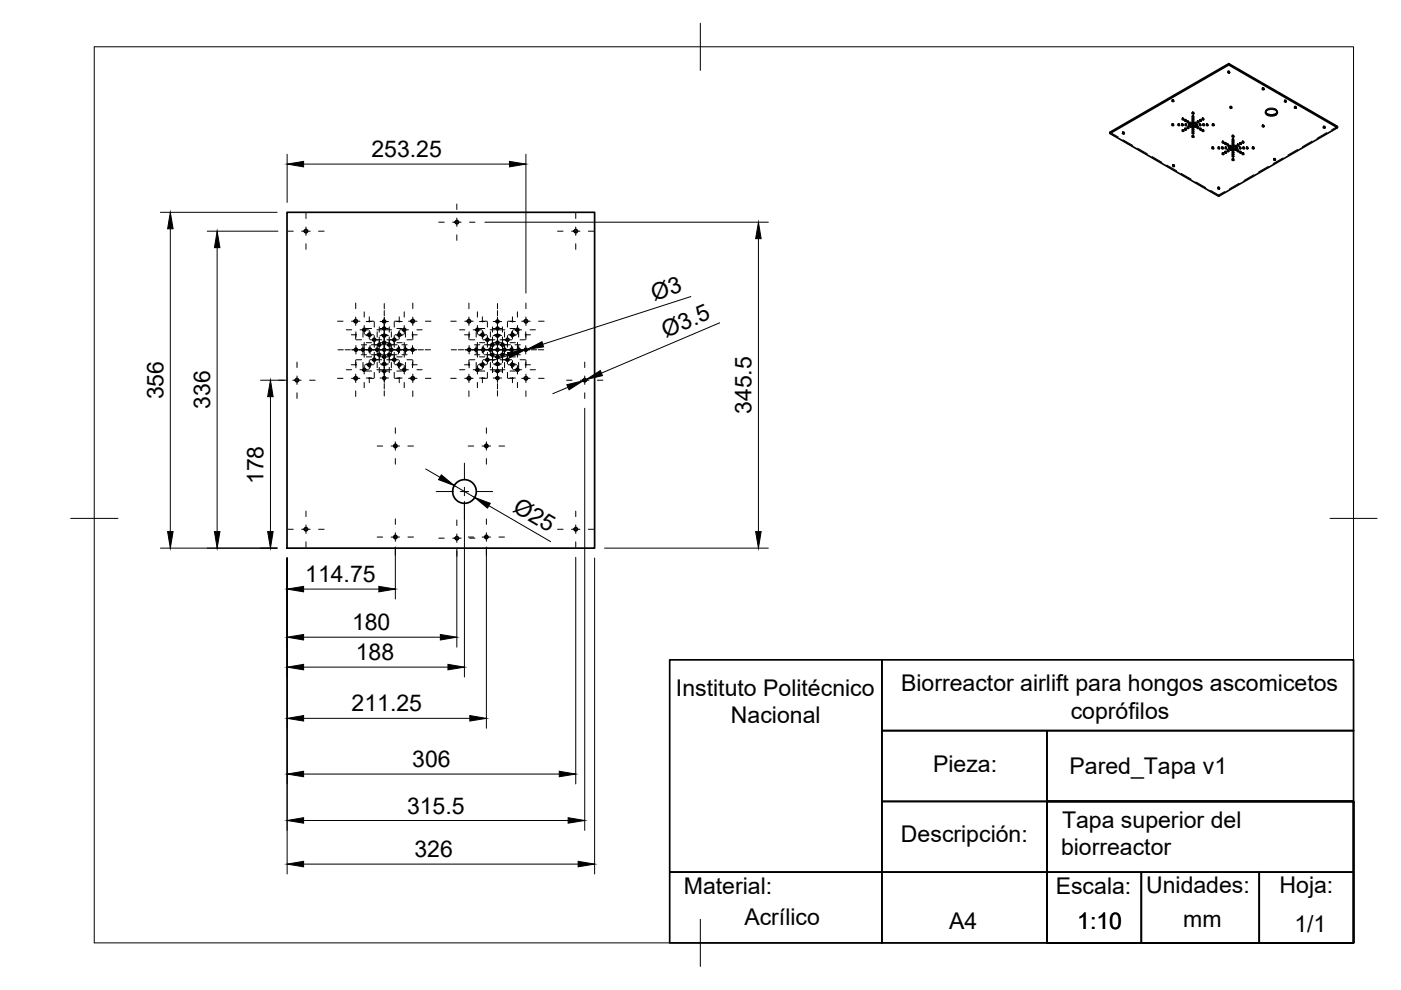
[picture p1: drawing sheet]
<svg xmlns="http://www.w3.org/2000/svg" width="297mm" height="210mm" viewBox="0 0 297 210" stroke-linecap="round" stroke-linejoin="round" font-family="sans-serif">
<!-- layer: Visible -->
<g fill="none" stroke="#000" stroke-width=".36">
<path d="M260.4 15.3l.3 .1-.2 .1zM260.5 13.5l-25.2 14.5v.3l23.1 13.3 25.2-14.5M260.5 13.5l23.1 13.3v.3l-23.1-13.3zM260.5 13.8l-25.2 14.5M267.7 18.8l.3 .1-.2 .1zM238.1 28.2l.3 .1-.2 .1zM248.5 26.5h.3l-.1 .1zM248.5 21.4h.4l-.2 .1zM248.7 35.1l.3 .1-.2 .1zM249.8 26.5h.3l-.2 .1zM250.6 26.5h.2l-.1 .1zM250.7 25.2l.3 .1-.2 .1z"/>
<path d="M250.7 27.7l.3 .1h-.2zM251.2 27.4l.3 .1-.2 .1zM251.2 25.5l.3 .1-.2 .1zM251.3 26.5h.3l-.2 .1zM251.8 27.1h.2l-.1 .1zM251.8 25.8l.2 .1-.1 .1zM252.1 26.5h.2l-.1 .1zM252.3 26.2h.3l-.2 .1zM252.3 26.8h.3l-.2 .1zM252.8 28.9l.3 .1-.2 .1zM252.8 24h.3l-.2 .1zM252.8 24.7l.3 .1-.2 .1z"/>
<path d="M252.8 26.5h.3l-.2 .1zM252.8 26.9l.3 .1-.2 .1zM252.8 26l.3 .1-.2 .1zM252.8 28.2l.3 .1-.2 .1zM252.8 25.6l.3 .1-.2 .1zM252.8 27.3l.3 .1-.2 .1zM252.8 25.2h.3l-.2 .1zM252.8 27.8h.3l-.2 .1zM253.3 26.2h.3l-.1 .1zM253.3 26.8h.3l-.1 .1zM253.6 26.5h.3l-.2 .1zM253.9 25.8l.2 .1-.1 .1z"/>
<path d="M253.9 27.1h.2l-.1 .1zM254.3 26.5h.3l-.2 .1zM254.4 27.4l.3 .1-.2 .1zM254.4 25.5l.3 .1-.2 .1zM254.9 27.7l.3 .1h-.2zM254.9 25.2l.3 .1-.2 .1zM255.1 26.5h.3l-.2 .1zM255.8 26.5h.3l-.2 .1zM257 31.4h.3l-.2 .1zM257.1 26.5h.3l-.2 .1zM258.3 39.9l.3 .1h-.3zM258.3 31.4h.3l-.2 .1z"/>
<path d="M259.1 31.4h.2l-.1 .1zM259.2 32.6l.3 .1-.2 .1zM259.2 30.1l.3 .1-.2 .1zM259.7 30.4l.3 .1-.2 .1zM259.7 32.3h.3l-.2 .1zM259.8 31.4h.3l-.2 .1zM260.2 30.8h.3l-.1 .1zM260.2 32h.3l-.1 .1zM260.6 31.4h.2l-.1 .1zM260.8 31.7h.2l-.1 .1zM260.8 31.1h.2l-.1 .1zM260.8 22.8h.4l-.2 .1z"/>
<path d="M261.3 33.8l.3 .1-.2 .1zM261.3 28.9l.3 .1-.2 .1zM261.3 31.8l.3 .1-.2 .1zM261.3 32.2l.3 .1-.2 .1zM261.3 30.5l.3 .1-.2 .1zM261.3 30.1h.3l-.2 .1zM261.3 31.4h.3l-.2 .1zM261.3 32.7h.3l-.2 .1zM261.3 30.9l.3 .1-.2 .1zM261.3 29.6l.3 .1-.2 .1zM261.3 33.1l.3 .1-.2 .1zM261.8 31.1h.3l-.2 .1z"/>
<path d="M261.8 31.7h.3l-.2 .1zM262.1 31.4h.2l-.1 .1zM262.4 32h.2l-.1 .1zM262.4 30.8h.2l-.1 .1zM262.8 31.4h.3l-.2 .1zM262.9 32.3h.3l-.2 .1zM262.9 30.4l.3 .1-.2 .1zM263.4 30.1l.3 .1-.2 .1zM263.4 32.6l.3 .1-.2 .1zM263.6 31.4h.2l-.1 .1zM264.3 31.4h.3l-.2 .1zM265.6 31.4h.3l-.2 .1z"/>
<path d="M267.7 26.7l.3 .1-.2 .1zM268.3 23.7a1.57 1.57 0 0 0 2.5 0M268.4 23.6a1.54 1.54 0 0 1 2.4 .3 1.45 1.45 0 0 1-2.5 0zM270.1 33.8l.3 .1-.2 .1zM272.4 21.4l.3 .1-.2 .1zM274.5 22.8h.3l-.2 .1zM280.6 27l.3 .1h-.2zM60.9 45h65.2v71.2h-65.2z"/>
<circle cx="64.9" cy="49" r=".35"/>
<circle cx="96.9" cy="47.1" r=".35"/>
<circle cx="122.1" cy="49" r=".35"/>
<circle cx="75.4" cy="68.1" r=".35"/>
<circle cx="75.5" cy="74.2" r=".31"/>
<circle cx="77" cy="74.2" r=".31"/>
<circle cx="77.2" cy="69.9" r=".31"/>
<circle cx="77.2" cy="78.4" r=".31"/>
<circle cx="78.3" cy="71" r=".31"/>
<circle cx="78.3" cy="77.3" r=".31"/>
<circle cx="78.5" cy="74.2" r=".31"/>
<circle cx="79.3" cy="72" r=".31"/>
<circle cx="79.3" cy="76.3" r=".31"/>
<circle cx="80" cy="74.2" r=".31"/>
<circle cx="80.4" cy="73.1" r=".31"/>
<circle cx="80.4" cy="75.2" r=".31"/>
<circle cx="81.5" cy="78.7" r=".31"/>
<circle cx="81.5" cy="75.7" r=".31"/>
<circle cx="81.5" cy="71.2" r=".31"/>
<circle cx="81.5" cy="68.2" r=".31"/>
<circle cx="81.5" cy="74.2" r=".31"/>
<circle cx="81.5" cy="72.6" r=".31"/>
<circle cx="81.5" cy="77.2" r=".31"/>
<circle cx="81.5" cy="69.7" r=".31"/>
<circle cx="82.5" cy="73.1" r=".31"/>
<circle cx="82.5" cy="75.2" r=".31"/>
<circle cx="83" cy="74.2" r=".31"/>
<circle cx="83.6" cy="76.3" r=".31"/>
<circle cx="83.6" cy="72" r=".31"/>
<circle cx="84.5" cy="74.2" r=".31"/>
<circle cx="84.7" cy="77.3" r=".31"/>
<circle cx="84.7" cy="71" r=".31"/>
<circle cx="85.7" cy="69.9" r=".31"/>
<circle cx="85.7" cy="78.4" r=".31"/>
<circle cx="86" cy="74.2" r=".31"/>
<circle cx="87.5" cy="74.2" r=".31"/>
<circle cx="87.5" cy="68.1" r=".35"/>
<circle cx="99.4" cy="68.1" r=".35"/>
<circle cx="99.5" cy="74.2" r=".31"/>
<circle cx="101" cy="74.2" r=".31"/>
<circle cx="101.2" cy="69.9" r=".31"/>
<circle cx="101.2" cy="78.4" r=".31"/>
<circle cx="102.3" cy="77.3" r=".31"/>
<circle cx="102.3" cy="71" r=".31"/>
<circle cx="102.5" cy="74.2" r=".31"/>
<circle cx="103.3" cy="76.3" r=".31"/>
<circle cx="103.3" cy="72" r=".31"/>
<circle cx="104" cy="74.2" r=".31"/>
<circle cx="104.4" cy="73.1" r=".31"/>
<circle cx="104.4" cy="75.2" r=".31"/>
<circle cx="105.5" cy="75.7" r=".31"/>
<circle cx="105.5" cy="68.2" r=".31"/>
<circle cx="105.5" cy="71.2" r=".31"/>
<circle cx="105.5" cy="77.2" r=".31"/>
<circle cx="105.5" cy="72.6" r=".31"/>
<circle cx="105.5" cy="74.2" r=".31"/>
<circle cx="105.5" cy="78.7" r=".31"/>
<circle cx="105.5" cy="69.7" r=".31"/>
<circle cx="106.5" cy="75.2" r=".31"/>
<circle cx="106.5" cy="73.1" r=".31"/>
<circle cx="107" cy="74.2" r=".31"/>
<circle cx="107.6" cy="76.3" r=".31"/>
<circle cx="107.6" cy="72" r=".31"/>
<circle cx="108.5" cy="74.2" r=".31"/>
<circle cx="108.7" cy="77.3" r=".31"/>
<circle cx="108.7" cy="71" r=".31"/>
<circle cx="109.7" cy="78.4" r=".31"/>
<circle cx="109.7" cy="69.9" r=".31"/>
<circle cx="110" cy="74.2" r=".31"/>
<circle cx="111.5" cy="74.2" r=".31"/>
<circle cx="111.5" cy="68.1" r=".35"/>
<circle cx="63" cy="80.6" r=".35"/>
<circle cx="75.4" cy="80.2" r=".35"/>
<circle cx="81.5" cy="80.2" r=".31"/>
<circle cx="83.8" cy="94.6" r=".35"/>
<circle cx="87.5" cy="80.2" r=".35"/>
<circle cx="99.4" cy="80.2" r=".35"/>
<circle cx="103.1" cy="94.6" r=".35"/>
<circle cx="105.5" cy="80.2" r=".31"/>
<circle cx="111.5" cy="80.2" r=".35"/>
<circle cx="124" cy="80.6" r=".35"/>
<circle cx="64.9" cy="112.2" r=".35"/>
<circle cx="83.8" cy="113.9" r=".35"/>
<circle cx="96.9" cy="114.1" r=".35"/>
<circle cx="98.5" cy="104.2" r="2.51"/>
<circle cx="103.1" cy="113.9" r=".35"/>
<circle cx="122.1" cy="112.2" r=".35"/>
</g>
<!-- layer: Hidden -->
<g fill="none" stroke="#000" stroke-width=".21">
<path d="M260.3 15.1v.3M260.7 15.1v.3M267.6 18.7v.2M268 18.7v.2M235.3 28l1.8 1M238 28v.3M238.1 29.6l2.1 1.2M238.3 28v.3M241.2 31.4l2 1.2M244.3 33.2l2 1.2M247.4 35l2 1.2M248.5 26.3h.3l-.2 .1z"/>
<path d="M248.5 26.3v.2M248.5 21.2v.2M248.6 35v.2M248.8 26.3v.2M248.8 21.2v.2M249 35v.2M249.8 26.3v.2M250.1 26.3v.2M250.5 36.8l2 1.2M250.5 26.3v.2M250.7 25.1v.2M250.7 27.5v.3"/>
<path d="M250.8 26.3v.2M251 25.1v.2M251 27.5v.3M251.2 27.2h.3zM251.2 25.4v.2M251.2 27.2v.3M251.3 26.3v.2M251.3 26.2l.3 .1h-.3zM251.5 25.4v.2M251.5 27.2v.3M251.6 26.3v.2M251.7 25.7v.2"/>
<path d="M251.7 26.9v.2M252 25.7v.2M252 26.9v.2M252 26.3v.2M252.2 26v.2M252.2 26.6v.3M252.3 26.3v.2M252.5 26v.2M252.5 26.6v.3M252.8 23.8v.3M252.8 28.8v.2M252.8 24.6v.2"/>
<path d="M252.8 25v.2M252.8 25.4v.3M252.8 25.9v.2M252.8 26.3v.2M252.8 26.7v.3M252.8 27.2v.2M252.8 27.6v.2M252.8 28v.3M252.8 28l.3 .1h-.3zM253.1 24.6v.2M253.1 25v.2M253.1 25.4v.3"/>
<path d="M253.1 25.9v.2M253.1 26.3v.2M253.1 26.7v.3M253.1 27.2v.2M253.1 27.6v.2M253.1 28v.3M253.1 23.8v.3M253.1 28.8v.2M253.3 26v.2M253.3 26.6v.3M253.5 26.3v.2M253.6 38.6l2 1.2"/>
<path d="M253.6 26v.2M253.6 26.6v.3M253.8 25.7v.2M253.8 26.3v.2M253.8 26.9v.2M253.9 25.6l.2 .1h-.2zM253.9 26.8l.2 .2h-.2zM254.1 25.7v.2M254.1 26.9v.2M254.3 26.3v.2M254.4 25.4v.2M254.4 27.2v.3"/>
<path d="M254.4 27.2h.3l-.3 .1zM254.4 25.3l.3 .1-.3 .1zM254.6 26.3v.2M254.7 25.4v.2M254.7 27.2v.3M254.9 27.5h.3zM254.9 25.1v.2M254.9 27.5v.3M255 26.3v.2M255.2 25.1v.2M255.2 27.5v.3M255.3 26.3v.2"/>
<path d="M255.8 26.3v.2M256.1 26.3v.2M257 31.2v.2M257 26.3h.4zM257 26.3v.2M257.3 31.2v.2M257.4 26.3v.2M258.2 39.7v.3M258.3 31.2v.2M258.3 31.1l.3 .1-.3 .1zM258.6 31.2v.2M258.6 39.7v.3"/>
<path d="M259 31.2h.3zM259 31.2v.2M259.1 32.4h.3zM259.1 30v.2M259.1 32.4v.3M259.2 29.9l.2 .1h-.2zM259.3 31.2v.2M259.4 30v.2M259.4 32.4v.3M259.7 30.3v.2M259.7 32.1v.3M259.8 31.2l.2-.1 .1 .1z"/>
<path d="M259.8 31.2v.2M260 30.3v.2M260 32.1v.3M260.1 31.2v.2M260.2 30.6v.2M260.2 31.8v.3M260.5 30.6v.2M260.5 31.8v.3M260.5 31.2h.3zM260.5 31.2v.2M260.7 30.9v.2M260.7 31.5v.2"/>
<path d="M260.8 22.6v.3M260.8 31.2v.2M261 30.9v.2M261 31.5v.2M261.2 22.6v.3M261.2 28.7v.3M261.2 33.7v.2M261.3 29.4l.3 .1zM261.3 29.5v.2M261.3 29.9v.2M261.3 30.3v.3M261.3 30.8v.2"/>
<path d="M261.3 31.2v.2M261.3 31.6v.3M261.3 32.1v.2M261.3 32.5v.2M261.3 32.9v.3M261.6 29.5v.2M261.6 29.9v.2M261.6 30.3v.3M261.6 30.8v.2M261.6 31.2v.2M261.6 31.6v.3M261.6 32.1v.2"/>
<path d="M261.6 32.5v.2M261.6 32.9v.3M261.6 28.7v.3M261.6 33.7v.2M261.8 30.9v.2M261.8 31.5v.2M262 31.2h.3zM262 31.2v.2M262.1 30.9v.2M262.1 31.5v.2M262.3 31.8l.2-.1 .1 .1zM262.3 30.6l.2-.1 .1 .1z"/>
<path d="M262.3 30.6v.2M262.3 31.2v.2M262.3 31.8v.3M262.6 30.6v.2M262.6 31.8v.3M262.7 38.9l-2 1.1M262.8 31.2v.2M262.8 30.3v.2M262.8 32.1v.3M262.9 32l.2 .2h-.2zM263.1 31.2v.2M263.1 30.3v.2"/>
<path d="M263.1 32.1v.3M263.4 30v.2M263.4 32.4v.3M263.4 29.9l.3 .1h-.3zM263.4 32.4h.3l-.2 .1zM263.5 31.2v.2M263.7 30v.2M263.7 32.4v.3M263.8 31.2v.2M264.3 31.2v.2M264.6 31.2v.2M265.5 31.2v.2"/>
<path d="M265.8 37.1l-2 1.2M265.9 31.2v.2M267.6 26.5l.4 .1h-.3zM267.6 26.6v.2M268 26.6v.2M268.3 23.6v.3M268.3 23.8a1.29 1.29 0 0 1 2-.8l.4 .3 .1 .5M268.9 35.3l-2.1 1.2M270.1 33.7v.2M270.4 33.7v.2M270.8 23.6v.3M272 33.5l-2.1 1.2"/>
<path d="M272.3 21.2l.4 .1-.2 .1zM272.3 21.3v.2M272.7 21.3v.2M274.4 22.6v.3M274.8 22.6v.3M275.1 31.7l-2.1 1.2M278.2 29.9l-2.1 1.2M280.6 26.8v.3M280.9 26.8v.3M281.3 28.1l-2.1 1.2M283.6 26.8l-1.3 .7M256.7 40.4l1.7 1"/>
<path d="M258.4 41.4v.2M259.6 40.6l-1.2 .8"/>
<circle cx="260.5" cy="15.1" r=".15"/>
<circle cx="267.8" cy="18.6" r=".15"/>
<circle cx="238.2" cy="28" r=".15"/>
<circle cx="248.7" cy="21.2" r=".15"/>
<circle cx="248.8" cy="34.9" r=".15"/>
<circle cx="249.9" cy="26.3" r=".13"/>
<circle cx="250.7" cy="26.3" r=".13"/>
<circle cx="250.8" cy="25" r=".13"/>
<circle cx="250.8" cy="27.5" r=".13"/>
<circle cx="251.4" cy="25.4" r=".13"/>
<circle cx="251.9" cy="25.7" r=".13"/>
<circle cx="251.9" cy="26.9" r=".13"/>
<circle cx="252.2" cy="26.3" r=".13"/>
<circle cx="252.4" cy="26" r=".13"/>
<circle cx="252.4" cy="26.6" r=".13"/>
<circle cx="252.9" cy="25.8" r=".13"/>
<circle cx="252.9" cy="25" r=".13"/>
<circle cx="252.9" cy="27.6" r=".13"/>
<circle cx="252.9" cy="26.7" r=".13"/>
<circle cx="252.9" cy="24.5" r=".13"/>
<circle cx="252.9" cy="25.4" r=".13"/>
<circle cx="252.9" cy="26.3" r=".13"/>
<circle cx="252.9" cy="27.1" r=".13"/>
<circle cx="252.9" cy="28.7" r=".15"/>
<circle cx="252.9" cy="23.8" r=".15"/>
<circle cx="253.5" cy="26" r=".13"/>
<circle cx="253.5" cy="26.6" r=".13"/>
<circle cx="253.7" cy="26.3" r=".12"/>
<circle cx="254.4" cy="26.3" r=".13"/>
<circle cx="255.1" cy="25" r=".13"/>
<circle cx="255.2" cy="26.3" r=".12"/>
<circle cx="255.9" cy="26.3" r=".13"/>
<circle cx="257.2" cy="31.2" r=".15"/>
<circle cx="258.4" cy="39.7" r=".14"/>
<circle cx="259.8" cy="30.3" r=".12"/>
<circle cx="259.8" cy="32.1" r=".12"/>
<circle cx="260.4" cy="31.8" r=".13"/>
<circle cx="260.4" cy="30.5" r=".13"/>
<circle cx="260.9" cy="31.5" r=".13"/>
<circle cx="260.9" cy="30.9" r=".13"/>
<circle cx="261" cy="22.6" r=".15"/>
<circle cx="261.4" cy="32" r=".13"/>
<circle cx="261.4" cy="31.2" r=".13"/>
<circle cx="261.4" cy="32.9" r=".13"/>
<circle cx="261.4" cy="31.6" r=".13"/>
<circle cx="261.4" cy="32.5" r=".13"/>
<circle cx="261.4" cy="30.7" r=".13"/>
<circle cx="261.4" cy="29.9" r=".13"/>
<circle cx="261.4" cy="28.7" r=".15"/>
<circle cx="261.4" cy="33.6" r=".15"/>
<circle cx="261.4" cy="30.3" r=".13"/>
<circle cx="262" cy="31.5" r=".13"/>
<circle cx="262" cy="30.9" r=".13"/>
<circle cx="262.9" cy="31.2" r=".13"/>
<circle cx="263" cy="30.2" r=".13"/>
<circle cx="263.7" cy="31.2" r=".12"/>
<circle cx="264.4" cy="31.2" r=".13"/>
<circle cx="265.7" cy="31.2" r=".14"/>
<circle cx="270.3" cy="33.6" r=".15"/>
<circle cx="274.6" cy="22.6" r=".15"/>
<circle cx="280.8" cy="26.8" r=".15"/>
</g>
<!-- layer: BORDER -->
<path d="M20 9.9h267v190h-267zM148.5 4.9v10M15 109.9h10M282 109.9h10M148.5 194.9v10" fill="none" stroke="#000" stroke-width=".21"/>
<!-- layer: TITLEBLOCK -->
<path d="M142 139.9h45v45h-45zM187 139.9h100v15h-100zM187 154.9h35v15h-35zM222 154.9h65v15h-65zM187 169.9h35v15h-35zM222 169.9h65v15h-65zM222 169.9v30h65v-30h-65h65v30h-65zM142 184.9h45v15h-45zM187 184.9h35v15h-35zM222 184.9h20v15h-20zM242 184.9h25v15h-25zM267 184.9h20v15h-20z" fill="none" stroke="#000" stroke-width=".36"/>
<!-- layer: Smart Centers -->
<g fill="none" stroke="#000" stroke-width=".21">
<path d="M61 49h1.2M64 49h1.8M64.9 45.2v1.1M64.9 48.1v1.8M64.9 51.7v1.2M67.5 49h1.2M93 47.1h1.2M96 47.1h1.8M96.9 43.3v1.1M96.9 46.2v1.8M96.9 49.8v1.2M99.5 47.1h1.2"/>
<path d="M118.2 49h1.2M121.2 49h1.8M122.1 45.2v1.1M122.1 48.1v1.8M122.1 51.7v1.2M124.7 49h1.2M63 76.8v1.1M63 79.7v1.8M71.6 68.1h1.1M71.7 74.2h1.1M73.2 74.2h1.1M73.4 78.4h1.1"/>
<path d="M73.4 69.9h1.1M74.5 77.3h1.1M74.5 71h1.1M74.5 68.1h1.8M74.6 74.2h13.8M75.4 64.3v1.1M75.4 67.2v1.8M75.4 70.8v1.2M75.4 76.4v1.1M75.4 79.3v1.8M75.5 70.4v1.1M75.5 73.3v1.7"/>
<path d="M75.5 76.8v1.2M75.5 72h1.2M75.5 76.3h1.2M76.3 78.4h1.8M76.3 69.9h1.8M76.6 73.1h1.1M76.6 75.2h1.1M77 70.4v1.1M77 73.3v1.7M77 76.8v1.2M77.2 66.1v1.1M77.2 69v1.8"/>
<path d="M77.2 72.6v1.1M77.2 74.6v1.1M77.2 77.5v1.8M77.4 77.3h1.8M77.4 71h1.8M77.7 77.2h1.1M77.7 68.2h1.1M77.7 71.2h1.1M77.7 69.7h1.1M77.7 75.7h1.1M77.7 72.7h1.1M77.7 78.7h1.1"/>
<path d="M78.1 68.1h1.2M78.3 67.2v1.1M78.3 70.1v1.8M78.3 73.5v1.3M78.3 76.4v1.8M78.4 72h2.5M78.4 76.3h2.5M78.5 70.4v1.1M78.5 73.3v1.7M78.5 76.8v1.2M78.7 73.1h2.6M78.7 75.2h2.6"/>
<path d="M79.4 68.2v1.2M79.4 71.2v2.4M79.4 74.7v2.5M79.4 79v1.1M79.9 78.4h1.1M79.9 69.9h1.1M80 70.4v1.1M80 73.3v1.7M80 76.8v1.2M80.4 69.3v1.1M80.4 71.4v2.6M80.4 74.3v2.6"/>
<path d="M80.4 77.9v1.1M80.6 77.2h1.8M80.6 68.2h1.8M80.6 71.2h1.8M80.6 69.7h1.8M80.6 75.7h1.8M80.6 72.7h1.8M80.6 78.7h1.8M80.9 77.3h1.2M80.9 71h1.2M81.5 64.4v1.1M81.5 65.9v1.1"/>
<path d="M81.5 67.3v13.8M81.6 73.1h2.6M81.6 75.2h2.6M81.9 78.4h1.1M81.9 69.9h1.1M82 72h2.5M82 76.3h2.5M82.5 69.3v1.1M82.5 71.4v2.6M82.5 74.3v2.6M82.5 77.9v1.1M83 70.4v1.1"/>
<path d="M83 73.3v1.7M83 76.8v1.2M83.6 68.2v1.2M83.6 71.2v2.4M83.6 74.7v2.5M83.6 79v1.1M83.7 68.1h1.1M83.8 77.3h1.7M83.8 71h1.7M84.1 77.2h1.2M84.1 68.2h1.2M84.1 71.2h1.2"/>
<path d="M84.1 69.7h1.2M84.1 75.7h1.2M84.1 72.7h1.2M84.1 78.7h1.2M84.5 70.4v1.1M84.5 73.3v1.7M84.5 76.8v1.2M84.6 67.2v1.1M84.6 70.1v1.8M84.6 73.5v1.3M84.6 76.4v1.8M84.8 78.4h1.8"/>
<path d="M84.8 69.9h1.8M85.2 73.1h1.1M85.2 75.2h1.1M85.7 66.1v1.1M85.7 69v1.8M85.7 72.6v1.1M85.7 74.6v1.1M85.7 77.5v1.8M86 70.4v1.1M86 73.3v1.7M86 76.8v1.2M86.3 72h1.1"/>
<path d="M86.3 76.3h1.1M86.6 68.1h1.8M87.3 77.3h1.2M87.3 71h1.2M87.5 70.4v1.1M87.5 73.3v1.7M87.5 76.8v1.2M87.5 64.3v1.1M87.5 67.2v1.8M87.5 70.8v1.2M87.5 76.4v1.1M87.5 79.3v1.8"/>
<path d="M88.4 78.4h1.1M88.4 69.9h1.1M88.6 74.2h1.2M90.1 74.2h1.2M90.2 68.1h1.2M95.6 68.1h1.1M95.7 74.2h1.1M97.2 74.2h1.1M97.4 78.4h1.2M97.4 69.9h1.2M98.5 77.3h1.1M98.5 71h1.1"/>
<path d="M98.5 68.1h1.8M98.6 74.2h13.8M99.4 64.3v1.1M99.4 67.2v1.8M99.4 76.4l.1 1.6M99.4 79.3v1.8M99.5 70.4l-.1 1.6M99.5 73.3v1.7M99.5 72h1.2M99.5 76.3h1.2M100.3 78.4h1.8M100.3 69.9h1.8"/>
<path d="M100.6 73.1h1.1M100.6 75.2h1.1M101 70.4v1.1M101 73.3v1.7M101 76.8v1.2M101.2 66.1v1.1M101.2 69v1.8M101.2 72.6v1.1M101.2 74.6v1.1M101.2 77.5v1.8M101.4 77.3h1.8M101.4 71h1.8"/>
<path d="M101.7 77.2h1.1M101.7 68.2h1.1M101.7 71.2h1.1M101.7 69.7h1.1M101.7 75.7h1.1M101.7 72.7h1.1M101.7 78.7h1.1M102.1 68.1h1.2M102.3 67.2v1.1M102.3 70.1v1.8M102.3 73.5v1.3M102.3 76.4v1.8"/>
<path d="M102.4 72h2.5M102.4 76.3h2.5M102.5 70.4v1.1M102.5 73.3v1.7M102.5 76.8v1.2M102.7 73.1h2.6M102.7 75.2h2.6M103.3 68.2v1.2M103.3 71.2v2.4M103.3 74.7v2.5M103.3 79v1.1M103.9 78.4h1.1"/>
<path d="M103.9 69.9h1.1M104 70.4v1.1M104 73.3v1.7M104 76.8v1.2M104.4 69.3v1.1M104.4 71.4v2.6M104.4 74.3v2.6M104.4 77.9v1.1M104.6 77.2h1.8M104.6 68.2h1.8M104.6 71.2h1.8M104.6 69.7h1.8"/>
<path d="M104.6 75.7h1.8M104.6 72.7h1.8M104.6 78.7h1.8M104.8 77.3h1.3M104.8 71h1.3M105.5 64.4v1.1M105.5 65.9v1.1M105.5 67.3v13.8M105.6 73.1h2.6M105.6 75.2h2.6M105.9 78.4h1.1M105.9 69.9h1.1"/>
<path d="M106 72h2.5M106 76.3h2.5M106.5 69.3v1.1M106.5 71.4v2.6M106.5 74.3v2.6M106.5 77.9v1.1M107 70.4v1.1M107 73.3v1.7M107 76.8v1.2M107.6 68.2v1.2M107.6 71.2v2.4M107.6 74.7v2.5"/>
<path d="M107.6 79v1.1M107.7 68.1h1.1M107.8 77.3h1.7M107.8 71h1.7M108.1 77.2h1.2M108.1 68.2h1.2M108.1 71.2h1.2M108.1 69.7h1.2M108.1 75.7h1.2M108.1 72.7h1.2M108.1 78.7h1.2M108.5 70.4v1.1"/>
<path d="M108.5 73.3v1.7M108.5 76.8v1.2M108.6 67.2v1.1M108.6 70.1v1.8M108.6 73.5v1.3M108.6 76.4v1.8M108.8 78.4h1.8M108.8 69.9h1.8M109.2 73.1h1.1M109.2 75.2h1.1M109.7 66.1v1.1M109.7 69v1.8"/>
<path d="M109.7 72.6v1.1M109.7 74.6v1.1M109.7 77.5v1.8M110 70.4v1.1M110 73.3v1.7M110 76.8v1.2M110.3 72h1.1M110.3 76.3h1.1M110.6 68.1h1.8M111.3 77.3h1.2M111.3 71h1.2M111.5 70.4v1.1"/>
<path d="M111.5 73.3v1.7M111.5 76.8v1.2M111.5 64.3v1.1M111.5 67.2v1.8M111.5 70.8v1.2M111.5 76.4v1.1M111.5 79.3v1.8M112.4 78.4h1.1M112.4 69.9h1.1M112.6 74.2h1.2M114.2 74.2h1.1M114.2 68.1h1.2"/>
<path d="M124 76.8v1.1M124 79.7v1.8M59.1 80.6h1.2M62.1 80.6h1.8M63 83.3v1.2M65.6 80.6h1.2M71.6 80.2h1.1M74.5 80.2h1.8M75.4 82.9v1.2M77.2 81.1v1.1M77.7 80.2h1.1M78.1 80.2h1.2"/>
<path d="M78.3 80v1.1M80 94.6h1.1M80.6 80.2h1.8M81.5 81.3v1.2M81.5 82.8v1.2M82.9 94.6h1.8M83.7 80.2h1.1M83.8 90.7v1.2M83.8 93.7v1.8M83.8 97.2v1.2M84.1 80.2h1.2M84.6 80v1.1"/>
<path d="M85.7 81.1v1.1M86.5 94.6h1.2M86.6 80.2h1.8M87.5 82.9v1.2M90.2 80.2h1.2M95.6 80.2h1.1M98.5 98.2v3.3M98.5 80.2h1.8M99.3 94.6h1.1M99.4 82.9v1.2M101.2 81.1v1.1M101.7 80.2h1.1"/>
<path d="M102.1 80.2h1.2M102.2 94.6h1.8M102.3 80v1.1M103.1 90.7v1.2M103.1 93.7v1.8M103.1 97.2v1.2M104.6 80.2h1.8M105.5 81.3v1.2M105.5 82.8v1.2M105.8 94.6h1.2M107.7 80.2h1.1M108.1 80.2h1.2"/>
<path d="M108.6 80v1.1M109.7 81.1v1.1M110.6 80.2h1.8M111.5 82.9v1.2M114.2 80.2h1.2M120.1 80.6h1.2M123.1 80.6h1.8M124 83.3v1.2M126.6 80.6h1.2M61 112.2h1.2M64 112.2h1.8M64.9 108.4v1.1"/>
<path d="M64.9 111.3v1.8M64.9 114.9v1.1M67.5 112.2h1.2M80 113.9h1.1M82.9 113.9h1.8M83.8 110v1.2M83.8 113v1.8M83.8 116.5v1.2M86.5 113.9h1.2M92.5 104.2h3.3M93 114.1h1.2M96 114.1h1.8"/>
<path d="M96.9 110.3v1.1M96.9 113.2v1.8M96.9 116.8v1.2M97.6 104.2h1.8M98.5 103.3v1.8M98.5 106.9v3.3M99.3 113.9h1.1M99.5 114.1h1.2M101.2 104.2h3.3M102.2 113.9h1.8M103.1 110v1.2M103.1 113v1.8"/>
<path d="M103.1 116.5v1.2M105.8 113.9h1.2M118.2 112.2h1.2M121.2 112.2h1.8M122.1 108.4v1.1M122.1 111.3v1.8M122.1 114.9v1.1M124.7 112.2h1.2"/>
</g>
<!-- layer: FD_Dimensions -->
<g fill="none" stroke="#000" stroke-width=".21">
<path d="M60.9 32.7v10.2M64.4 34.8h43.6M111.5 32.7v29.5M34 45h24.8M36.1 48.5v64.2M43.9 49h15M46 52.5v60.2M102.8 47.1h60.1M160.8 50.6v62.1M107.8 75.3l-3.3 1.1M111.8 74.1l-.6 .1M146.5 62.9l-31.4 10.1"/>
<path d="M152.6 68.4l-25.1 10.7M55.2 80.6h5.7M57.3 84.1v28.6M90.3 99.4l3 1.8M120.4 82.1l-3.2 1.4M124 86.6v89.5M124.3 80.5l-.7 .2M34 116.2h24.8M60.9 118.3v67M83.8 116v11M96.3 102.9l4.3 2.6M96.9 116.2v21"/>
<path d="M98.5 106.3v37.2M103.1 116v38.4M103.7 107.2l13.1 7.6M122.1 118.2v48M126.1 118.3v67M128.2 116.2h34.7M64.4 135.1h29M64.4 124.9h15.9M64.4 152.3h35.2M64.4 141.4h30.6M64.4 174h56.1M64.4 164.1h54.2"/>
<path d="M64.4 183.2h58.2"/>
</g>
<g fill="#000" stroke="#000" stroke-width=".21">
<path d="M60.9 34.8l3.5-.6v1.2zM108 34.2l3.5 .6-3.5 .6zM36.1 45l.6 3.5h-1.2zM46 49l.6 3.5h-1.1zM160.8 47.1l.6 3.5h-1.2zM107.7 74.8l3.5-.6-3.2 1.7zM111.8 74.1l3.1-1.7 .4 1.1zM124.3 80.5l3-1.9 .4 1zM57.3 80.6l.6 3.5h-1.2zM120.2 81.6l3.4-.9-3 1.9zM35.5 112.7h1.2l-.6 3.5zM45.5 112.7h1.1l-.6 3.5z"/>
<path d="M56.7 112.7h1.2l-.6 3.5zM93.6 100.7l2.7 2.2-3.3-1.2zM100.6 105.5l3.3 1.2-.5 1zM160.2 112.7h1.2l-.6 3.5zM60.9 135.1l3.5-.6v1.2zM60.9 124.9l3.5-.6v1.2zM80.3 124.3l3.5 .6-3.5 .6zM93.4 134.5l3.5 .6-3.5 .6zM60.9 152.3l3.5-.6v1.2zM60.9 141.4l3.5-.5v1.1zM95 140.9l3.5 .5-3.5 .6zM99.6 151.7l3.5 .6-3.5 .6z"/>
<path d="M60.9 174l3.5-.6v1.1zM60.9 164.1l3.5-.6v1.2zM118.6 163.5l3.5 .6-3.5 .6zM120.5 173.4l3.5 .6-3.5 .5zM60.9 183.2l3.5-.6v1.2zM122.6 182.6l3.5 .6-3.5 .6z"/>
</g>
<g font-size="4.9">
<text x="78.7" y="33.3">253.25</text>
<text x="138.7" y="63.8" transform="rotate(-18 138.7 63.8)">Ø3</text>
<text x="141.1" y="71.6" transform="rotate(-23 141.1 71.6)">Ø3.5</text>
<text x="34.6" y="84.7" transform="rotate(-90 34.6 84.7)">356</text>
<text x="44.6" y="86.7" transform="rotate(-90 44.6 86.7)">336</text>
<text x="159.3" y="87.8" transform="rotate(-90 159.3 87.8)">345.5</text>
<text x="55.9" y="102.7" transform="rotate(-90 55.9 102.7)">178</text>
<text x="108.5" y="108.3" transform="rotate(30 108.5 108.3)">Ø25</text>
<text x="64.7" y="123.4">114.75</text>
<text x="74.6" y="133.6">180</text>
<text x="75.4" y="140">188</text>
<text x="143.3" y="147.5">Instituto Politécnico</text>
<text x="191.1" y="146.5">Biorreactor airlift para hongos ascomicetos</text>
<text x="74.5" y="150.8">211.25</text>
<text x="155" y="153.3">Nacional</text>
<text x="227" y="152.4">coprófilos</text>
<text x="87.4" y="162.6">306</text>
<text x="197.8" y="163.8">Pieza:</text>
<text x="226.8" y="164.1">Pared_Tapa v1</text>
<text x="86.3" y="172.5">315.5</text>
<text x="191" y="178.5">Descripción:</text>
<text x="225.2" y="175.5">Tapa superior del</text>
<text x="87.9" y="181.8">326</text>
<text x="225" y="181.3">biorreactor</text>
<text x="145" y="189.5">Material:</text>
<text x="223.8" y="189.5">Escala:</text>
<text x="243" y="189.4">Unidades:</text>
<text x="271.3" y="189.4">Hoja:</text>
<text x="157.8" y="196.1">Acrílico</text>
<text x="201.2" y="197">A4</text>
<text x="228.4" y="196.9">1:10</text>
<text x="250.9" y="196.5">mm</text>
<text x="274.4" y="197.6">1/1</text>
</g>
</svg>
